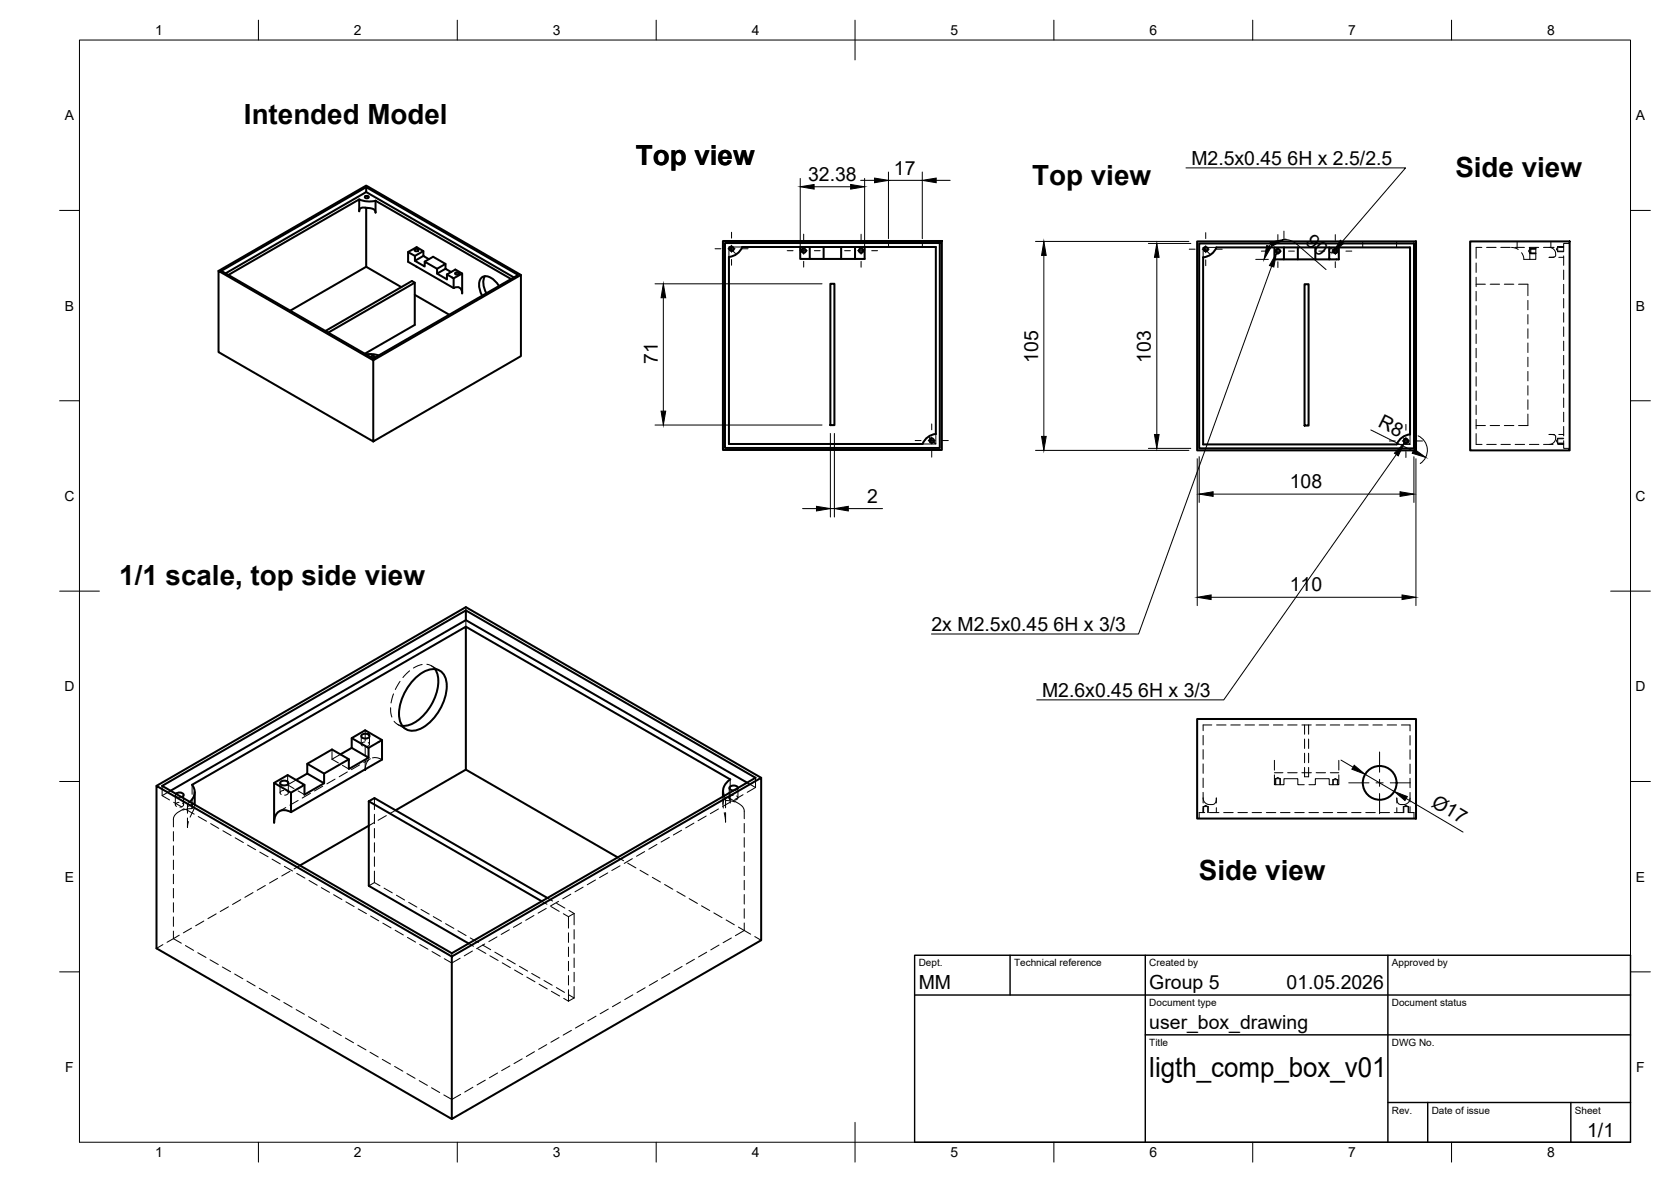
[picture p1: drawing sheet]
<svg xmlns="http://www.w3.org/2000/svg" width="420mm" height="297mm" viewBox="0 0 420 297" stroke-linecap="round" stroke-linejoin="round" font-family="sans-serif">
<!-- layer: Visible -->
<g fill="none" stroke="#000" stroke-width=".51">
<path d="M90.3 50.1l2.3 .5 1.9-.2M91.9 52.2l-1.2 .1-.4 .8v-3l-32.9 19M91.9 49.3l.5-.1 .3 .4-.6 .2-.4-.2zM91.9 52.2l1.8 .3a.97 .97 0 0 1 .7 .9v-3l34.1 19.7M92.1 47v1.3l-35.4 20.4M92.1 52.2v14.8M92.1 48.3l37.1 21.4M54.9 68.1v20.4l39 22.4v-20.4l-39-22.4 37.2-21.5 38.9 22.5v20.4l-37.1 21.4M55.6 68.1l36.5-21.1 38.2 22.1-36.4 21zM92.1 67l8.8 5.2M92.1 67l-19.1 11.1M104.3 74.1l8.6 5"/>
<path d="M104.3 71l-21.8 12.6M104.3 65.5l2.5 1.5v-1.2l3.1 1.7v1.3l2.5 1.4v-1.2l2.1-1.3 1.7 1v5a1.34 1.34 0 0 0-.6-1.4 1.34 1.34 0 0 0-1.5 .1M104.3 64.3v1.2l2.1-1.2M104.4 62.6l.5-.1 .3 .4-.6 .2-.4-.2zM104.8 67v.1M106.4 63.1l-2.1 1.2-1.7-1M106.8 65.8l2.1-1.3 3.1 1.8v1.2l1.4 .9M107.8 65.1l-1.4-.8v-1.2l-1.6-1-2.2 1.2v2.5l11.5 6.6M112 67.5l-2.1 1.3M112 66.3l-2.1 1.2M112.4 69l1.7 .9v2.5M114.6 68.5l.5-.1 .3 .4-.6 .2-.4-.2z"/>
<path d="M116.2 68.7l-2.1 1.2M121.9 69.4a4.2 4.2 0 0 0 .4 4.3M125.5 71.9l-.5-.7a3.3 3.3 0 0 0-3.7-1.6 3.1 3.1 0 0 0-.4 4l.3 .7M131 69.1l-37.1 21.4M181.8 60.6h55v52.5h-55zM182.3 61.1h54v51.5h-54zM201.2 62.1v3h2.4v-3M203.6 65.1h11.4M207.1 62.1v3M208.8 71.3h1v35.5h-1zM211.5 62.1v3M215 62.1v3h2.4v-3"/>
<path d="M301 60.7h55v52.5h-55zM301.5 61.2h54v51.5h-54zM302.5 64.7v47h48.7M305.8 62.2h48.7v47a4 4 0 0 0-3.3 2.5M305.9 62.2a4 4 0 0 1-3.4 2.5M320.4 62.2v3h2.4v-3M322.8 65.2h11.4M326.3 62.2v3M328 71.4h1v35.5h-1zM330.7 62.2v3M334.2 62.2v3h2.4v-3M369.7 60.7h25v52.5h-25z"/>
<path d="M81.8 83.2l21.8-12.6 .7 .4v10.6l-12.6 7.3M92 89.1l1.7-.1 1.5 .3M93.2 89.7a.53 .53 0 0 1 .6-.3 .53 .53 0 0 1 .4 .5M94 90h-.2M232 111.6a4 4 0 0 1 3.3-2.5v-47h-48.7a3.9 3.9 0 0 1-3.3 2.5v47h48.7M117.1 157.5l66.5 38.4a3.3 3.3 0 0 0-1.5 4.1M117.1 153.4l-76.3 44.1 72.8 42.1 76.4-44.1-72.9-42.1v2.4l70.8 40.9M117.1 155.8l-74.2 42.9M104.6 170.3a6.1 6.1 0 0 1 5.3-2.1 3.9 3.9 0 0 1 2.4 4.2 12.9 12.9 0 0 1-6.9 10.9 3.4 3.4 0 0 1-5-2.9 12.9 12.9 0 0 1 4.2-10.1zM109.4 168.1a7.7 7.7 0 0 1 0 7 11.8 11.8 0 0 1-6.8 7.2l-1.4 .1M44.2 199.5a1.23 1.23 0 0 1 2 .4l-.6 .4M48.3 197.2a3 3 0 0 1-.6 4.3"/>
<path d="M49 199.1v3.1M68.9 196.8l4.3 2.4v4.9M70.5 196.6l1-.4a.76 .76 0 0 1 .9 .8l-.9 .4a.76 .76 0 0 1-1-.8zM73.2 199.2l3.4-2-4.3-2.4-3.4 2v9.9M77.3 194.4l-2.9 1.6M77.3 194.4l4.2 2.4M77.3 191.9l4.2 2.5M87.7 190.8l-4.2-2.5-6.2 3.6v2.5M88.4 185.5l4.3 2.4v2.5l-4.3-2.5M88.4 187.9l-2.8 1.7M90.9 184.8l1-.4a.76 .76 0 0 1 .9 .8l-.9 .4a.76 .76 0 0 1-1-.8zM91.8 193.3v.2"/>
<path d="M92.7 187.9l3.4-1.9v4.9l-22.9 13.2M92.7 190.4l-5 2.9v-2.5l-6.2 3.6v2.4l-4.9 2.9v-2.5M96.1 186l-4.3-2.5-3.4 2v2.4M117.1 193.4v-35.9l-68.8 39.7M117.1 193.4l-17.6 10.2M117.1 193.4l38.2 22.1M181.8 198.8v1.4M185.6 198a1.28 1.28 0 0 0-2.2 0 .93 .93 0 0 0 1 .7M191.4 195.5l-74.3-42.9-77.8 44.9M301 180.7h55v25h-55zM73.2 204.1a2.67 2.67 0 0 0-3.1-.2 2.67 2.67 0 0 0-1.2 2.8M92.7 207.5l-17.3 10"/>
<path d="M92.7 201.4l1.4-.8 43.5 25.1M92.7 201.4v21.2l25.1 14.5M92.7 201.4l43.5 25.1M113.6 240.4l77.8-44.9v40.8l-77.8 44.9zM113.6 240.4l-74.3-42.9v40.8l74.3 42.9"/>
<circle cx="183.9" cy="62.5" r=".52"/>
<circle cx="202.1" cy="63" r=".52"/>
<circle cx="216.5" cy="63" r=".52"/>
<circle cx="303.2" cy="62.6" r=".52"/>
<circle cx="321.3" cy="63.1" r=".52"/>
<circle cx="335.8" cy="63.1" r=".52"/>
<circle cx="234.3" cy="110.7" r=".54"/>
<circle cx="353.5" cy="110.8" r=".54"/>
<circle cx="346.9" cy="196.7" r="4.2"/>
</g>
<!-- layer: Hidden -->
<g fill="none" stroke="#000" stroke-width=".25">
<path d="M183.3 62.1v2.5M186.6 62.1h-3.3l1.6 1.6M223.4 60.6v1.5M231.9 60.6v1.5M302.5 62.2v2.5M305.8 62.2h-3.3l1.7 1.6M342.6 60.7v1.5M351.2 60.7v1.5M371.2 66.1v2.4M371.2 69.7v2.3M371.2 73.2v2.4M371.2 76.8v2.4"/>
<path d="M371.2 71.4h2.3M372.6 62.2h-1.4v2.7M373.8 62.2h2.4M374.7 71.4h2.4M377.4 62.2h2.4M378.2 71.4h2.4M380 62.2l1.7 .5M380.9 62.2h2.4M381.5 60.7v1.5M381.8 71.4h2.4v2.9M384.2 75.5v2.4M384.2 79.1v2.3"/>
<path d="M384.5 62.2h2.4M384.7 62.6h1.5h-1.3l-.3 .5 .3 .5h1.3h-1.5l-.4-.5zM384.7 62.2v3M384.9 62.4v1.3M386.2 62.2v3h-3l-.2-1-.4-.7M388.1 62.2h2.7M389.5 62.2a1.65 1.65 0 0 1 1.5 2.3l-1.5 .2h1.3M390 60.7v1.5M391.7 62v1.3M391.9 62.2h1.3M391.9 64.7h1.3M393.2 64.3v2.4"/>
<path d="M393.2 67.9v2.4M393.2 71.4v2.4M393.2 75v2.4M393.2 78.6v2.4M394.7 61.2h-1.5v1.9h-1.5l-.3-.5 .3-.5h1.5M371.2 80.4v2.4M371.2 84v2.3M371.2 87.5v2.4M371.2 91.1v2.4M371.2 94.7v2.4M371.2 98.2v2.4M384.2 82.6v2.4"/>
<path d="M384.2 86.2v2.4M384.2 89.8v2.3M384.2 93.4v2.3M384.2 96.9v2.4M393.2 82.2v2.3M393.2 85.7v2.4M393.2 89.3v2.4M393.2 92.9v2.4M393.2 96.5v2.3M233.7 109.9l1.6 1.7h-3.3M235.3 109.1v2.5M352.9 110l1.6 1.7h-3.3"/>
<path d="M354.5 109.2v2.5M371.2 109v2.7h1.4M371.2 101.8v2.4M371.2 105.4v2.4M371.2 106.9h2.3M373.8 111.7h2.4M374.7 106.9h2.4M377.4 111.7h2.4M378.2 106.9h2.4M381 111.7h2.3M384.2 100.5v2.4M384.2 104.1v2.8h-2.4"/>
<path d="M384.6 111.7h2.3M388.1 111.7h2.4M390.8 109.2h-1.3l1.3 .1 .4 .3-.1 .8-.3 .7-.6 .4-.7 .2M391.7 110.1v1.4M391.7 111.7h1.5M391.9 109.2h1.3M393.2 110.8v1.9h1.5M393.2 110.3h-1.5l-.3 .5 .3 .6h1.5M393.2 100v2.4M393.2 103.6v2.4M393.2 107.2v2.3M117.1 152.6v.8"/>
<path d="M117.1 155.8v1.7M98.2 177.8l.1 1.3 .2 1.1M99 174.4l-.7 2.3M100.6 171.2l-1.2 2.1M103 168.6l-1.7 1.7M106.2 167l-2.3 .9M107.3 166.9l1 .3 1.1 1M108.5 167.3l2.1 1.2M40.8 197.5v2.4l1.8 1.1M42.9 198.7l-2.1 1.2M44.1 199.8v2.4M44.2 199.5a.74 .74 0 0 0 .2 .8 .74 .74 0 0 0 .9 .1l.3-.1"/>
<path d="M46.2 199.8v2.4M48.3 197.2v2.4M70.4 196.8v2.4M71.4 198.6h-.1a.6 .6 0 0 0-.7 .3 .6 .6 0 0 0 .1 .7v.1M72.2 198.8a.56 .56 0 0 1 .2 .7 .56 .56 0 0 1-.7 .3h-.1M72.3 194.8v2.4M72.3 197.2l1.6 1M72.5 196.8v2.4M74.4 196l-2.1 1.2M75 198.8l1.6 .9M78.1 199.4l-2.1 1.2M81.2 197.6l-2.1 1.2"/>
<path d="M83.5 188.3v2.5M83.5 190.8l1.6 .9M84.2 195.8l-2 1.2M85.6 189.6l-2.1 1.2M86.1 192.3l1.6 1M87.3 194l-2 1.2M90.4 192.2l-2 1.2M90.8 185v2M91.8 186.4l-.1 .1a.57 .57 0 0 0-.8 .2 .57 .57 0 0 0 .2 .8M91.8 183.5v2.6M91.8 187.3v2.4M91.8 190.9v2.6"/>
<path d="M92.6 186.6a.61 .61 0 0 1 .2 .8 .61 .61 0 0 1-.8 .2M92.6 191l-.5 .8-.3 1.5M92.9 185v2M93.1 190.7l-1.6 .9M93.7 190.4l1.4 .1 1 .4M99.1 181.3l1.1 .9 1 .2M99.9 182l2.2 1.3M183.4 198v2.5M183.6 195.9v2.4M183.6 199.4v2.4M184.4 199.9a.63 .63 0 0 0-.8 .2 .63 .63 0 0 0 .1 .8M185.5 198a.9 .9 0 0 1-1.1 .7"/>
<path d="M185.5 198v2.5M186.8 199.7l-2 1.2M187.9 196.7l2.1 1.2M190 195.5v2.4l-2.1 1.2M302.5 184.8v2.4M302.5 188.4v2.4M302.5 192v2.3M302.5 195.5v2.4M302.5 199.1v2.7M304.7 182.2h-2.2v1.4M305.9 182.2h2.4M309.5 182.2h2.3"/>
<path d="M313 182.2h2.4M316.6 182.2h2.4M320.2 182.2h2.4M320.4 194.7v2.5h2.4v-1.5h3.5v1.5h1.6M320.4 191.1v2.4M320.4 194.2h2.2M320.7 195.7h1.2M320.8 197.2v-1.5l.5-.3 .5 .3v1.5M323.8 182.2h2.3M323.8 194.2h2.4M327.3 182.2h2.4M327.3 194.2h2.4"/>
<path d="M328 192.9v2.3h1v-2.3M328 182.2v2.3M328 185.7v2.4M328 189.3v2.4M329 182.2v2.3M329 185.7v2.4M329 189.3v2.4M330.9 182.2h2.4M330.9 194.2h2.4M334.5 182.2h2.4M334.5 194.2h2.1M335.1 195.9h1.3"/>
<path d="M335.2 197.2v-1.3l.5-.3 .6 .3v1.3M336.6 194.7v2.5h-2.4v-1.5h-3.5v1.5h-1.6M336.6 191.1v2.4M338.1 182.2h2.3M341.6 182.2h2.4M345.2 182.2h2.4M348.8 182.2h2.4M352.4 182.2h2.1v1.5M354.5 184.9v2.3M354.5 188.4v2.4M354.5 192v2.4M354.5 195.6v2.4"/>
<path d="M354.5 199.1v2.4M43.6 209v2.4M43.6 212.6v2.3M43.6 216.1v2.4M43.6 219.7v2.4M43.7 201.6l2 1.2M44.9 204.1l-1 .8-.3 .7v2.2M45 201.6a.59 .59 0 0 0-.8 .3 .59 .59 0 0 0 .1 .7l.1 .1M45.9 201.8a.55 .55 0 0 1 .2 .7 .55 .55 0 0 1-.7 .3h-.2M46.3 203.2l-1.3 .8M46.8 203.4l2 1.2M47.1 205.6v2.3l.3-1.4"/>
<path d="M47.7 201.5l-.6 .5v2.4M48.3 203.2l-2.3 .4M48.3 200.8v2.4l.1-.8 .3-.5 .2 .1v.6M48.7 201.9l-1.4 .7M48.9 202.8l-1.1 2.5M49 202.2v.2M49.8 205.2l2.1 1.2M53 207l2 1.2M56 208.8l2.1 1.2M59.1 210.6l2.1 1.1M62.2 212.4l2.1 1.1M65.3 214.1l2.1 1.2"/>
<path d="M68.4 215.9l2.1 1.2M71.5 217.7l2.1 1.2M71.9 202.9l-1.7 1M72.9 219l-2.1 1.1M74.6 219.5l2.1 1.2M75 201.2l-2.1 1.1M75.4 217.5l-1.5 .9M94 206.7l-1.3 .8M94.1 200.6v2.8M94.1 204.6v2.4M94.1 208.2v2.4M94.1 211.8v2.4"/>
<path d="M94.1 215.3v2.4M94.1 218.9v2.9M97.1 205l-2 1.1M99.5 203.6l-1.3 .8M152.8 219.4l-2.1 1.1M155.3 215.5l1.5 .8M155.9 217.6l-2.1 1.2M157.8 216.9l2.1 1.2M159 215.8l-2 1.2M160.9 218.7l2.1 1.2M162.1 214l-2.1 1.2M165.2 212.2l-2.1 1.2"/>
<path d="M168.3 210.4l-2.1 1.2M171.4 208.6l-2.1 1.2M174.5 206.8l-2.1 1.3M177.6 205.1l-2.1 1.2M180.7 203.3l-2.1 1.2M181.8 200.2v1.9M182.1 200l.3 .6v2.4M182.4 204.2v2.4l-.3-2.4M182.5 201.2l2.3 .3M183 200.4l2.8 1.6M183.5 201a.72 .72 0 0 0-.7-.7 .72 .72 0 0 0-.8 .6l-.2 1.1 .1 1.1M183.7 201.5l-2 1.2"/>
<path d="M185.2 200a.58 .58 0 0 1 .3 .8 .58 .58 0 0 1-.8 .3h-.1M185.9 202l.9 .8 .3 .7v2.2M187.1 206.9v2.4M187.1 210.5v2.4M187.1 214.1v2.4M187.1 217.7v2.3M302.5 200.5a1.94 1.94 0 0 0 2.6 1.6l.5-.4 .2-1.2v1.3M302.5 202.7h1.3M302.5 203v1.2M302.6 204.2v-1.5l.6-.3 .5 .3v1.5M302.9 204.2h-1.4v1.5M304.1 204.2h2.4"/>
<path d="M305.8 203v1.2M307.7 204.2h2.4M311.3 204.2h2.3M314.8 204.2h2.4M318.4 204.2h2.4M322 204.2h2.4M325.5 204.2h2.4M329.1 204.2h2.4M332.7 204.2h2.4M336.3 204.2h2.3M339.9 204.2h2.3M343.4 204.2h2.4"/>
<path d="M347 204.2h2.4M350.6 204.2h2.4v-1.5l.5-.3 .6 .3v1.5M351.2 203v1.2M352.8 202.7h1.4M354.1 204.2h1.4v1.5M354.5 200.5l-.4 1.2-1 .5h-.9l-.6-.2-.3-.7-.1-.8v1.3M354.5 202.7v1.5M41 237.4l-1.7 .9M43.6 223.3v2.4M43.6 226.9v2.3M43.6 230.4v2.4M43.6 234v1.9"/>
<path d="M43.6 235.9l2 1.1M43.6 235.9l-1.6 .9M45.1 235l-1.5 .9M46.6 237.6l2.1 1.2M48.2 233.2l-2.1 1.2M49.7 239.4l2.1 1.2M51.2 231.5l-2 1.1M54.4 229.7l-2.1 1.2M57.4 227.9l-2 1.2M60.5 226.1l-2 1.2M63.6 224.3l-2 1.2M66.7 222.5l-2 1.2"/>
<path d="M69.8 220.7l-2 1.2M77.7 221.3l2.1 1.2M80.8 223.1l2 1.1M83.9 224.8l2.1 1.2M87 226.6l2 1.2M90.1 228.4l2 1.2M93.2 230.2l2 1.2M94.1 221.8l-1.4 .8M94.1 221.8l1.4 .8M96.3 232l2 1.2M96.6 223.2l2 1.2M99.4 233.8l2 1.2"/>
<path d="M99.7 225l2 1.2M102.4 235.6l2.1 1.2M102.8 226.8l2 1.2M105.5 237.3l2.1 1.2M105.9 228.5l2 1.2M108.6 239.1l2.1 1.2M108.9 230.3l2.1 1.2M112 232.1l2.1 1.2M113.6 239.6v.8M115.1 233.9l2.1 1.2M117.8 237.1l1.3 .7M118.2 235.7l2.1 1.2"/>
<path d="M118.8 239l-2.1 1.2M120.1 238.4l2.1 1.2M121.3 237.5l2.1 1.2M121.9 237.2l-2.1 1.2M124.4 239.3l2.1 1.2M125 235.4l-2.1 1.2M128.1 233.6l-2.1 1.2M131.2 231.9l-2.1 1.2M134.3 230.1l-2.1 1.2M136.2 226.5l1.3 .7M137.4 228.3l-2.1 1.2M137.6 225.7l1.3 .7"/>
<path d="M138.6 227.8l2 1.2M140 227l2 1.2M140.4 226.5l-2 1.2M141.6 229.6l1.3 .8M142.9 230.4v2.8M142.9 234.4v2.4M142.9 238v2.4M143.1 228.8l1.3 .8M143.5 224.7l-2 1.2M144.4 229.6v2.8M144.4 233.6v2.4M144.4 237.2v2.4"/>
<path d="M144.4 229.6l-1.5 .8M146.6 222.9l-2 1.2M149.7 221.1l-2 1.2M164 220.5l2.1 1.2M167.1 222.3l2.1 1.2M170.2 224.1l2.1 1.1M173.3 225.8l2.1 1.2M176.4 227.6l2.1 1.2M177.7 239.3l-2.1 1.2M179.5 229.4l2 1.2M180.8 237.5l-2.1 1.2M182.6 231.2l2 1.2"/>
<path d="M183.9 235.7l-2.1 1.2M185.7 233l3 1.8M187.1 221.2v2.4M187.1 224.8v2.4M187.1 228.4v2.4M187.1 232v1.8l-2.2 1.3M189.8 235.4l1.6 .9M52.8 241.2l2.1 1.2M55.9 243l2.1 1.2M59 244.8l2.1 1.2M62.1 246.6l2.1 1.2M65.2 248.4l2 1.1"/>
<path d="M68.3 250.1l2.1 1.2M71.4 251.9l2 1.2M74.5 253.7l2 1.2M77.6 255.5l2 1.2M80.7 257.3l2 1.2M83.8 259.1l2 1.2M115.7 240.8l-2.1 1.2-1.9-1.1M123.2 240.2l2 1.2M126.3 242l2 1.2M127.5 241.1l2.1 1.1M129.4 243.8l2 1.1M130.6 242.8l2.1 1.2"/>
<path d="M132.5 245.5l2 1.2M133.7 244.6l2.1 1.2M135.6 247.3l2 1.2M136.8 246.4l2.1 1.2M138.6 249.1l2.1 1.2M139.9 248.2l2 1.2M141.7 250.9l1.2 .7M142.9 241.6v2.4M142.9 245.2v2.3M142.9 248.7v2.9M143 250l1.4 .8M143.7 258.9l-2.1 1.2"/>
<path d="M144.4 240.8v2.3M144.4 244.3v2.4M144.4 247.9v2.9M144.4 250.8l-1.5 .8M146.8 257.2l-2.1 1.1M149.9 255.4l-2.1 1.2M153 253.6l-2.1 1.2M156 251.8l-2 1.2M159.1 250l-2 1.2M162.2 248.2l-2 1.2M165.3 246.4l-2 1.2M168.4 244.7l-2.1 1.1"/>
<path d="M171.5 242.9l-2 1.2M174.6 241.1l-2 1.2M86.8 260.9l2.1 1.2M89.9 262.6l2.1 1.2M93 264.4l2.1 1.2M96.1 266.2l2.1 1.2M99.2 268l2.1 1.2M102.3 269.8l2.1 1.2M105.4 271.6l2.1 1.2M108.5 273.4l2.1 1.2M115.8 275l-2.2 1.3-2-1.1M118.9 273.2l-2 1.2"/>
<path d="M122 271.4l-2 1.2M125.1 269.6l-2.1 1.3M128.2 267.9l-2.1 1.2M131.3 266.1l-2.1 1.2M134.4 264.3l-2.1 1.2M137.5 262.5l-2.1 1.2M140.6 260.7l-2.1 1.2"/>
</g>
<!-- layer: Visible Narrow -->
<path d="M183.8 61.9a.65 .65 0 0 0-.5 .7 .65 .65 0 0 0 .8 .5 .65 .65 0 0 0 .5-.7M202 62.3a.65 .65 0 0 0-.5 .8 .65 .65 0 0 0 .7 .5 .65 .65 0 0 0 .5-.7M216.4 62.3a.65 .65 0 0 0-.5 .8 .65 .65 0 0 0 .7 .5 .65 .65 0 0 0 .6-.7M303.1 62a.65 .65 0 0 0-.6 .7 .65 .65 0 0 0 .8 .5 .65 .65 0 0 0 .5-.7M321.2 62.4a.65 .65 0 0 0-.5 .8 .65 .65 0 0 0 .7 .5 .65 .65 0 0 0 .6-.7M335.6 62.4a.65 .65 0 0 0-.5 .8 .65 .65 0 0 0 .8 .5 .65 .65 0 0 0 .5-.7M234.2 110a.67 .67 0 0 0-.6 .8 .67 .67 0 0 0 .8 .6 .67 .67 0 0 0 .5-.8M353.4 110.1a.67 .67 0 0 0-.5 .8 .67 .67 0 0 0 .7 .6 .67 .67 0 0 0 .6-.8" fill="none" stroke="#000" stroke-width=".25"/>
<!-- layer: Hidden Narrow -->
<g fill="none" stroke="#000" stroke-width=".25">
<path d="M384.7 63.7h1.5M384.7 62.4h1.5M391.7 63.3h1.5M391.7 62h1.5M391.7 111.5h1.5M391.7 110.1h1.5M320.7 195.7v1.5M321.9 195.7v1.5M335.1 195.9v1.3M336.4 195.9v1.3M302.5 202.7v1.5M303.8 202.7v1.5"/>
<path d="M352.8 202.7v1.5M354.2 202.7v1.5"/>
</g>
<!-- layer: BORDER -->
<g fill="none" stroke="#000" stroke-width=".25">
<path d="M20 10.1h390v276.9h-390zM65 5.1v5M115 5.1v5M165 5.1v5M215 5.1v10M265 5.1v5M315 5.1v5M365 5.1v5M15 52.9h5M410 52.9h5M15 100.7h5M410 100.7h5"/>
<path d="M15 148.6h10M405 148.6h10M15 196.4h5M410 196.4h5M15 244.2h5M410 244.2h5M65 287v5M115 287v5M165 287v5M215 282.1v9.9M265 287v5M315 287v5"/>
<path d="M365 287v5"/>
</g>
<!-- layer: TITLEBLOCK -->
<path d="M230 240.1h180v46.9h-180zM230 250h180M254 240.1v9.9M288 240.1v46.9M349 240.1v46.9M288 260.1h122M349 277.1h61M359 277.1v9.9M395 277.1v9.9" fill="none" stroke="#000" stroke-width=".36"/>
<!-- layer: Smart Centers -->
<g fill="none" stroke="#000" stroke-width=".25">
<path d="M183.9 58.4v1.4M202.1 58.9v1.4M216.5 58.9v1.4M303.2 58.5v1.5M321.3 59v1.4M335.7 59v1.4M179.8 62.5h1.5M183 62.5h1.8M183.9 61.6v1.8M183.9 65.2v1.5M186.6 62.5h1.5M197.9 63h1.5"/>
<path d="M201.2 63h1.8M202.1 62.1v1.8M202.1 65.7v1.4M204.8 63h1.4M212.4 63h1.4M215.6 63h1.8M216.5 62.1v1.8M216.5 65.7v1.4M219.2 63h1.5M299 62.6h1.5M302.3 62.6h1.8M303.2 61.7v1.8"/>
<path d="M303.2 65.3v1.5M305.9 62.6h1.4M317.2 63.1h1.4M320.4 63.1h1.8M321.3 62.2v1.8M321.3 65.8v1.4M324 63.1h1.5M331.6 63.1h1.5M334.9 63.1h1.7M335.7 62.2v1.8M335.7 65.8v1.5M338.4 63.1h1.5"/>
<path d="M230.1 110.7h1.5M233.4 110.7h1.8M234.3 106.5v1.5M234.3 109.8v1.8M234.3 113.4v1.5M236.9 110.7h1.5M349.3 110.8h1.5M352.6 110.8h1.8M353.5 106.6v1.5M353.5 109.9v1.8M353.5 113.5v1.5M356.2 110.8h1.5"/>
<path d="M339.1 196.7h5.1M346 196.7h1.8M346.9 189v5.1M346.9 195.8v1.8M346.9 199.4v5.1M349.6 196.7h5"/>
</g>
<!-- layer: FD_Dimensions -->
<g fill="none" stroke="#000" stroke-width=".25">
<path d="M201.2 44.8v18.2M204.7 46.9h9.2M216.4 45.3h3.5M217.4 44.8v18.2M223.4 43.2v16.8M223.4 45.3h8.5M231.9 43.2v16.8M235.4 45.3h3.5M322.8 58.1v2M164.7 71.3h42M166.8 74.8v28.5M260.4 60.7h38.5"/>
<path d="M262.5 64.2v45.5M288.8 61.2h10.6M290.9 64.7v44.5M315.7 65.2h3.2M319.6 61.4l-.5 .5M322.8 60.2l1.2 .1 1.7 .7 7.7 6.7M164.7 106.8h42M208.8 108.9v21M209.8 108.9v21M260.4 113.2h38.5M288.8 112.7h10.6M301 115.3v36.9"/>
<path d="M301.5 114.8v11.5M344.7 108l10.7 5.4M355.5 114.8v11.5M356 115.3v36.9M356.6 109.5a4 4 0 0 1 .5 7M201.8 127.8h3.5M208.8 127.8h1M213.3 127.8h8.6M305 124.2h47M304.5 150.1h48M337.2 191l3 1.8M343.2 194.6l7.3 4.3"/>
<path d="M353.6 200.7l14.3 8.4"/>
</g>
<g fill="#000" stroke="#000" stroke-width=".25">
<path d="M201.2 46.9l3.5-.5v1.1zM213.9 46.4l3.5 .5-3.5 .6zM219.9 44.8l3.5 .5-3.5 .6zM231.9 45.3l3.5-.5v1.1zM166.8 71.3l.6 3.5h-1.2zM262.5 60.7l.6 3.5h-1.2zM290.9 61.2l.5 3.5h-1.1zM319.4 60.9l3.4-.7-3 1.7zM318.5 61.7l1.1 .4-1.8 3.1zM166.2 103.3h1.2l-.6 3.5zM261.9 109.7h1.2l-.6 3.5zM290.3 109.2h1.1l-.5 3.5z"/>
<path d="M355.6 112.9l2.9 2-3.4-1zM205.3 127.2l3.5 .6-3.5 .6zM209.8 127.8l3.5-.6v1.2zM301.5 124.2l3.5-.6v1.1zM352 123.6l3.5 .6-3.5 .5zM301 150.1l3.5-.6v1.2zM352.5 149.5l3.5 .6-3.5 .6zM340.5 192.3l2.7 2.3-3.3-1.3zM350.5 198.9l3.4 1.3-.6 1z"/>
</g>
<!-- layer: Hole Notes -->
<path d="M321 63.6l-.7 3.5-1.1-.4zM337 60.4l.9 .7-2.7 2.3zM353.1 111.4l-1.5 3.2-1-.7z" fill="#000" stroke="#000" stroke-width=".25"/>
<path d="M298.2 42.2h55.2l-15.9 18.6M319.7 66.9l-33.4 92.4h-52.1M351.1 114.2l-43.4 61.7h-47" fill="none" stroke="#000" stroke-width=".25"/>
<g font-size="7">
<text x="61.3" y="31.2">Intended Model</text>
<text x="159.9" y="41.5">Top view</text>
<text x="259.5" y="46.4">Top view</text>
<text x="366" y="44.5">Side view</text>
<text x="30" y="147.1">1/1 scale, top side view</text>
<text x="301.5" y="221.3">Side view</text>
<text x="289" y="270.6">ligth_comp_box_v01</text>
</g>
<g font-size="4.9">
<text x="299.6" y="41.5">M2.5x0.45</text>
<text x="323.7" y="41.5">6H x 2.5/2.5</text>
<text x="203.2" y="45.5">32.38</text>
<text x="224.8" y="43.9">17</text>
<text x="328" y="61.1" transform="rotate(41 328 61.1)">90°</text>
<text x="165.4" y="91.5" transform="rotate(-90 165.4 91.5)">71</text>
<text x="261" y="91.2" transform="rotate(-90 261 91.2)">105</text>
<text x="289.4" y="91.2" transform="rotate(-90 289.4 91.2)">103</text>
<text x="346.2" y="107.2" transform="rotate(27 346.2 107.2)">R8</text>
<text x="324.3" y="122.7">108</text>
<text x="218.1" y="126.4">2</text>
<text x="324.3" y="148.6">110</text>
<text x="234.2" y="158.6">2x M2.5x0.45</text>
<text x="264.9" y="158.6">6H x 3/3</text>
<text x="262" y="175.2">M2.6x0.45</text>
<text x="286.2" y="175.2">6H x 3/3</text>
<text x="359.7" y="202.5" transform="rotate(31 359.7 202.5)">Ø17</text>
<text x="231" y="248.5">MM</text>
<text x="289" y="248.5">Group 5</text>
<text x="323.5" y="248.5">01.05.2026</text>
<text x="289" y="258.6">user_box_drawing</text>
<text x="399.1" y="285.7">1/1</text>
</g>
<g font-size="3.5">
<text x="39" y="8.8">1</text>
<text x="89" y="8.8">2</text>
<text x="139" y="8.8">3</text>
<text x="189" y="8.8">4</text>
<text x="239" y="8.8">5</text>
<text x="289" y="8.8">6</text>
<text x="339" y="8.8">7</text>
<text x="389" y="8.8">8</text>
<text x="16.3" y="30.2">A</text>
<text x="411.3" y="30.2">A</text>
<text x="16.3" y="78">B</text>
<text x="411.3" y="78">B</text>
<text x="16.2" y="125.9">C</text>
<text x="411.2" y="125.9">C</text>
<text x="16.2" y="173.7">D</text>
<text x="411.2" y="173.7">D</text>
<text x="16.3" y="221.6">E</text>
<text x="411.3" y="221.6">E</text>
<text x="16.4" y="269.4">F</text>
<text x="411.4" y="269.4">F</text>
<text x="39" y="290.8">1</text>
<text x="89" y="290.8">2</text>
<text x="139" y="290.8">3</text>
<text x="189" y="290.8">4</text>
<text x="239" y="290.8">5</text>
<text x="289" y="290.8">6</text>
<text x="339" y="290.8">7</text>
<text x="389" y="290.8">8</text>
</g>
<g font-size="2.5">
<text x="231" y="242.9">Dept.</text>
<text x="255" y="242.9">Technical reference</text>
<text x="289" y="242.9">Created by</text>
<text x="350" y="242.9">Approved by</text>
<text x="289" y="252.8">Document type</text>
<text x="350" y="252.8">Document status</text>
<text x="289" y="262.9">Title</text>
<text x="350" y="262.9">DWG No.</text>
<text x="350" y="279.9">Rev.</text>
<text x="360" y="279.9">Date of issue</text>
<text x="396" y="279.9">Sheet</text>
</g>
</svg>
